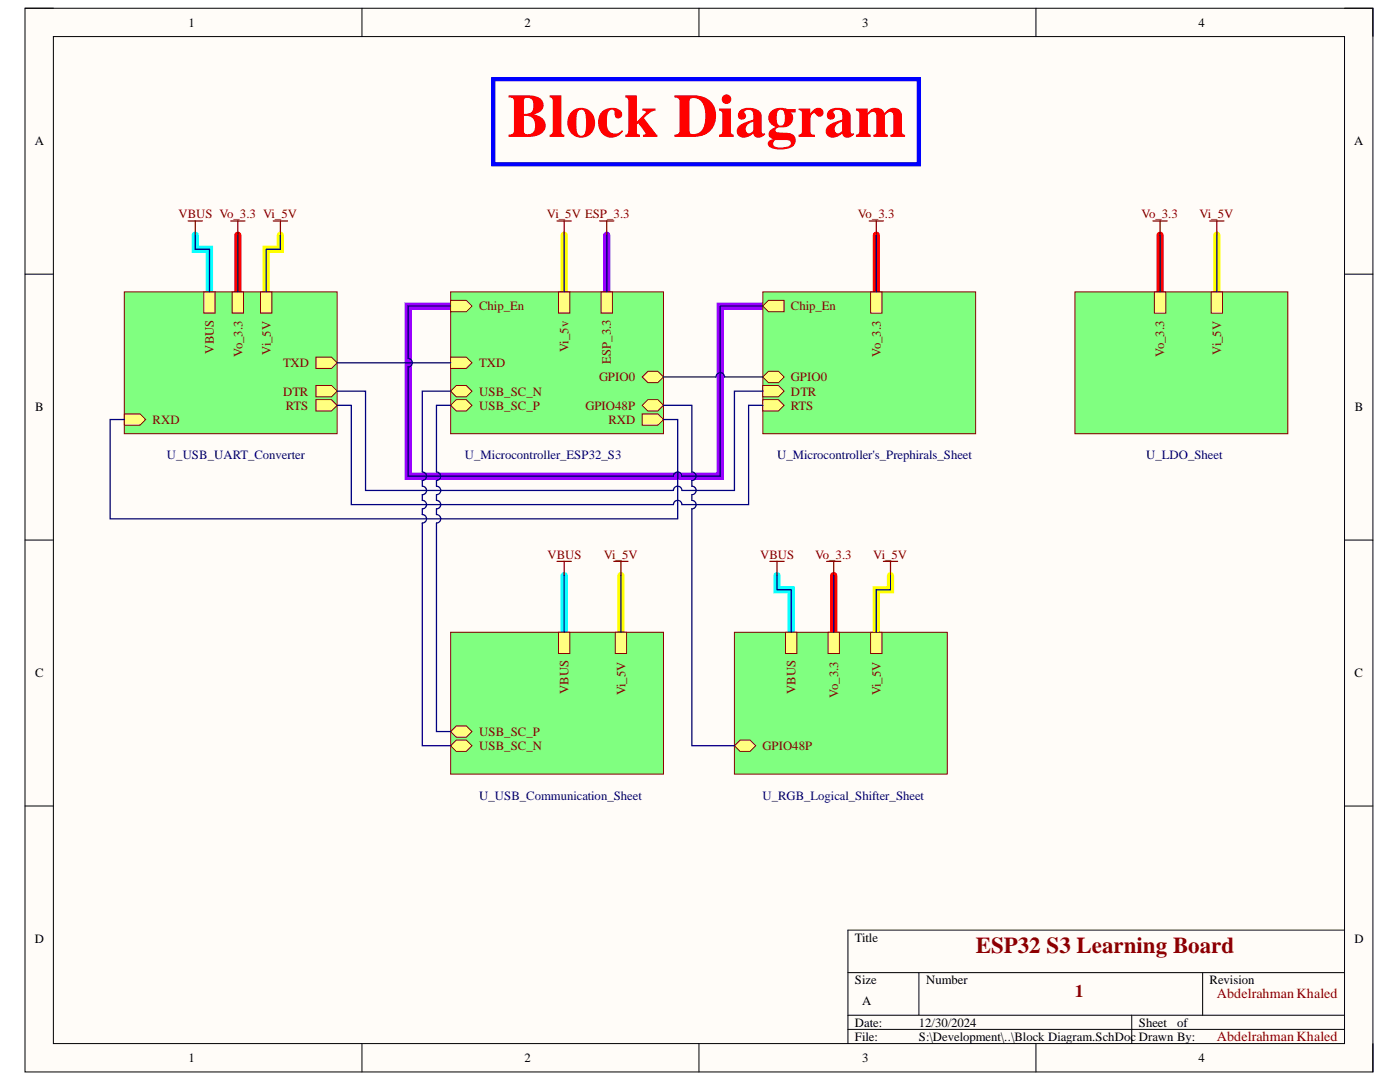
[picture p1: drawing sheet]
<svg xmlns="http://www.w3.org/2000/svg" width="279mm" height="216mm" viewBox="0 0 279 216" stroke-linecap="round" stroke-linejoin="round" font-family="sans-serif">
<path d="M5 1.6h269v212.3h-269z" fill-rule="evenodd" fill="#fffcf8"/>
<path d="M5 1.6h269v212.3h-269z" fill="none" stroke="#000" stroke-width=".2"/>
<path d="M10.7 7.3h257.6v200.9h-257.6z" fill-rule="evenodd" fill="#fffcf8"/>
<g fill="none" stroke="#000" stroke-width=".2">
<path d="M5 1.6h5.7M10.7 7.3h257.6v200.9h-257.6zM72.2 1.6v5.7M139.5 1.6v5.7M206.7 1.6v5.7M268.3 1.6h5.7v5.7M5 54.7h5.7M268.3 54.7h5.7M5 107.8h5.7M268.3 107.8h5.7M5 160.8h5.7M268.3 160.8h5.7"/>
<path d="M169.2 194.1h99.1M183.4 194.1v8.5M240 194.1v8.5M268.3 185.6h-99.1v22.6M72.2 208.2v5.7M139.5 208.2v5.7M169.2 202.6h99.1M169.2 205.4h99.1M206.7 208.2v5.7M225.9 202.6v5.6M274 208.2v5.7"/>
</g>
<path d="M121.1 46.9v11.3M89.9 61.1h-8.5v33.9h62.3v-33.9h8.5" fill="none" stroke="#90f" stroke-width="1.4"/>
<path d="M56 46.9v2.9h-2.9v8.4M112.6 46.9v11.3M242.8 46.9v11.3M123.9 114.8v11.4M177.7 114.8v2.9h-2.8v8.5" fill="none" stroke="#ff0" stroke-width="1.4"/>
<path d="M47.5 46.9v11.3M174.9 46.9v11.3M231.5 46.9v11.3M166.4 114.8v11.4" fill="none" stroke="#f00" stroke-width="1.4"/>
<path d="M39 46.9v2.9h2.8v8.4M112.6 114.8v11.4M155.1 114.8v2.9h2.8v8.5" fill="none" stroke="#0ff" stroke-width="1.4"/>
<path d="M98.4 15.8h85v17h-85z" fill="none" stroke="#00f" stroke-width=".84"/>
<path d="M214.5 58.2h42.5v28.3h-42.5z" fill-rule="evenodd" fill="#80ff80"/>
<path d="M214.5 58.2h42.5v28.3h-42.5z" fill="none" stroke="#800000" stroke-width=".2"/>
<path d="M241.7 58.2h2.3v4.3h-2.3z" fill-rule="evenodd" fill="#ffff80"/>
<path d="M241.7 58.2h2.3v4.3h-2.3z" fill="none" stroke="#800000" stroke-width=".2"/>
<path d="M230.4 58.2h2.3v4.3h-2.3z" fill-rule="evenodd" fill="#ffff80"/>
<path d="M230.4 58.2h2.3v4.3h-2.3z" fill="none" stroke="#800000" stroke-width=".2"/>
<path d="M152.2 58.2h42.5v28.3h-42.5z" fill-rule="evenodd" fill="#80ff80"/>
<path d="M152.2 58.2h42.5v28.3h-42.5z" fill="none" stroke="#800000" stroke-width=".2"/>
<path d="M152.2 76.9h3.1l1.2 1.2-1.2 1.1h-3.1z" fill-rule="evenodd" fill="#ffff80"/>
<path d="M152.2 76.9h3.1l1.2 1.2-1.2 1.1h-3.1z" fill="none" stroke="#800000" stroke-width=".2"/>
<path d="M152.2 79.7h3.1l1.2 1.2-1.2 1.1h-3.1z" fill-rule="evenodd" fill="#ffff80"/>
<path d="M152.2 79.7h3.1l1.2 1.2-1.2 1.1h-3.1z" fill="none" stroke="#800000" stroke-width=".2"/>
<path d="M152.2 61.1l1.2-1.2h3.1v2.3h-3.1z" fill-rule="evenodd" fill="#ffff80"/>
<path d="M152.2 61.1l1.2-1.2h3.1v2.3h-3.1z" fill="none" stroke="#800000" stroke-width=".2"/>
<path d="M152.2 75.2l1.2-1.1h1.9l1.2 1.1-1.2 1.2h-1.9z" fill-rule="evenodd" fill="#ffff80"/>
<path d="M152.2 75.2l1.2-1.1h1.9l1.2 1.1-1.2 1.2h-1.9z" fill="none" stroke="#800000" stroke-width=".2"/>
<path d="M173.8 58.2h2.2v4.3h-2.2z" fill-rule="evenodd" fill="#ffff80"/>
<path d="M173.8 58.2h2.2v4.3h-2.2z" fill="none" stroke="#800000" stroke-width=".2"/>
<path d="M89.9 58.2h42.5v28.3h-42.5z" fill-rule="evenodd" fill="#80ff80"/>
<path d="M89.9 58.2h42.5v28.3h-42.5z" fill="none" stroke="#800000" stroke-width=".2"/>
<path d="M89.9 59.9h3.2l1.1 1.2-1.1 1.1h-3.2z" fill-rule="evenodd" fill="#ffff80"/>
<path d="M89.9 59.9h3.2l1.1 1.2-1.1 1.1h-3.2z" fill="none" stroke="#800000" stroke-width=".2"/>
<path d="M120 58.2h2.2v4.3h-2.2z" fill-rule="evenodd" fill="#ffff80"/>
<path d="M120 58.2h2.2v4.3h-2.2z" fill="none" stroke="#800000" stroke-width=".2"/>
<path d="M128.2 75.2l1.1-1.1h2l1.1 1.1-1.1 1.2h-2z" fill-rule="evenodd" fill="#ffff80"/>
<path d="M128.2 75.2l1.1-1.1h2l1.1 1.1-1.1 1.2h-2z" fill="none" stroke="#800000" stroke-width=".2"/>
<path d="M129.3 79.7h2l1.1 1.2-1.1 1.1h-2l-1.1-1.1z" fill-rule="evenodd" fill="#ffff80"/>
<path d="M129.3 79.7h2l1.1 1.2-1.1 1.1h-2l-1.1-1.1z" fill="none" stroke="#800000" stroke-width=".2"/>
<path d="M89.9 71.3h3.2l1.1 1.1-1.1 1.1h-3.2z" fill-rule="evenodd" fill="#ffff80"/>
<path d="M89.9 71.3h3.2l1.1 1.1-1.1 1.1h-3.2z" fill="none" stroke="#800000" stroke-width=".2"/>
<path d="M128.2 82.6h3.1l1.1 1.1-1.1 1.1h-3.1z" fill-rule="evenodd" fill="#ffff80"/>
<path d="M128.2 82.6h3.1l1.1 1.1-1.1 1.1h-3.1z" fill="none" stroke="#800000" stroke-width=".2"/>
<path d="M91.1 79.7h2l1.1 1.2-1.1 1.1h-2l-1.2-1.1z" fill-rule="evenodd" fill="#ffff80"/>
<path d="M91.1 79.7h2l1.1 1.2-1.1 1.1h-2l-1.2-1.1z" fill="none" stroke="#800000" stroke-width=".2"/>
<path d="M91.1 76.9h2l1.1 1.2-1.1 1.1h-2l-1.2-1.1z" fill-rule="evenodd" fill="#ffff80"/>
<path d="M91.1 76.9h2l1.1 1.2-1.1 1.1h-2l-1.2-1.1z" fill="none" stroke="#800000" stroke-width=".2"/>
<path d="M111.5 58.2h2.2v4.3h-2.2z" fill-rule="evenodd" fill="#ffff80"/>
<path d="M111.5 58.2h2.2v4.3h-2.2z" fill="none" stroke="#800000" stroke-width=".2"/>
<path d="M146.6 126.2h42.4v28.3h-42.4z" fill-rule="evenodd" fill="#80ff80"/>
<path d="M146.6 126.2h42.4v28.3h-42.4z" fill="none" stroke="#800000" stroke-width=".2"/>
<path d="M173.8 126.2h2.2v4.2h-2.2z" fill-rule="evenodd" fill="#ffff80"/>
<path d="M173.8 126.2h2.2v4.2h-2.2z" fill="none" stroke="#800000" stroke-width=".2"/>
<path d="M165.3 126.2h2.2v4.2h-2.2z" fill-rule="evenodd" fill="#ffff80"/>
<path d="M165.3 126.2h2.2v4.2h-2.2z" fill="none" stroke="#800000" stroke-width=".2"/>
<path d="M156.8 126.2h2.2v4.2h-2.2z" fill-rule="evenodd" fill="#ffff80"/>
<path d="M156.8 126.2h2.2v4.2h-2.2z" fill="none" stroke="#800000" stroke-width=".2"/>
<path d="M146.6 148.8l1.1-1.1h2l1.1 1.1-1.1 1.1h-2z" fill-rule="evenodd" fill="#ffff80"/>
<path d="M146.6 148.8l1.1-1.1h2l1.1 1.1-1.1 1.1h-2z" fill="none" stroke="#800000" stroke-width=".2"/>
<path d="M89.9 126.2h42.5v28.3h-42.5z" fill-rule="evenodd" fill="#80ff80"/>
<path d="M89.9 126.2h42.5v28.3h-42.5z" fill="none" stroke="#800000" stroke-width=".2"/>
<path d="M91.1 144.8h2l1.1 1.2-1.1 1.1h-2l-1.2-1.1z" fill-rule="evenodd" fill="#ffff80"/>
<path d="M91.1 144.8h2l1.1 1.2-1.1 1.1h-2l-1.2-1.1z" fill="none" stroke="#800000" stroke-width=".2"/>
<path d="M89.9 148.8l1.2-1.1h2l1.1 1.1-1.1 1.1h-2z" fill-rule="evenodd" fill="#ffff80"/>
<path d="M89.9 148.8l1.2-1.1h2l1.1 1.1-1.1 1.1h-2z" fill="none" stroke="#800000" stroke-width=".2"/>
<path d="M122.8 126.2h2.2v4.2h-2.2z" fill-rule="evenodd" fill="#ffff80"/>
<path d="M122.8 126.2h2.2v4.2h-2.2z" fill="none" stroke="#800000" stroke-width=".2"/>
<path d="M111.5 126.2h2.2v4.2h-2.2z" fill-rule="evenodd" fill="#ffff80"/>
<path d="M111.5 126.2h2.2v4.2h-2.2z" fill="none" stroke="#800000" stroke-width=".2"/>
<path d="M24.8 58.2h42.5v28.3h-42.5z" fill-rule="evenodd" fill="#80ff80"/>
<path d="M24.8 58.2h42.5v28.3h-42.5z" fill="none" stroke="#800000" stroke-width=".2"/>
<path d="M63 79.7h3.2l1.1 1.2-1.1 1.1h-3.2z" fill-rule="evenodd" fill="#ffff80"/>
<path d="M63 79.7h3.2l1.1 1.2-1.1 1.1h-3.2z" fill="none" stroke="#800000" stroke-width=".2"/>
<path d="M24.8 82.6h3.1l1.2 1.1-1.2 1.1h-3.1z" fill-rule="evenodd" fill="#ffff80"/>
<path d="M24.8 82.6h3.1l1.2 1.1-1.2 1.1h-3.1z" fill="none" stroke="#800000" stroke-width=".2"/>
<path d="M63 71.3h3.2l1.1 1.1-1.1 1.1h-3.2z" fill-rule="evenodd" fill="#ffff80"/>
<path d="M63 71.3h3.2l1.1 1.1-1.1 1.1h-3.2z" fill="none" stroke="#800000" stroke-width=".2"/>
<path d="M63 76.9h3.2l1.1 1.2-1.1 1.1h-3.2z" fill-rule="evenodd" fill="#ffff80"/>
<path d="M63 76.9h3.2l1.1 1.2-1.1 1.1h-3.2z" fill="none" stroke="#800000" stroke-width=".2"/>
<path d="M52 58.2h2.3v4.3h-2.3z" fill-rule="evenodd" fill="#ffff80"/>
<path d="M52 58.2h2.3v4.3h-2.3z" fill="none" stroke="#800000" stroke-width=".2"/>
<path d="M46.3 58.2h2.3v4.3h-2.3z" fill-rule="evenodd" fill="#ffff80"/>
<path d="M46.3 58.2h2.3v4.3h-2.3z" fill="none" stroke="#800000" stroke-width=".2"/>
<path d="M40.7 58.2h2.2v4.3h-2.2z" fill-rule="evenodd" fill="#ffff80"/>
<path d="M40.7 58.2h2.2v4.3h-2.2z" fill="none" stroke="#800000" stroke-width=".2"/>
<g fill="none" stroke="#800000" stroke-width=".25">
<path d="M37.6 44.1h2.8M39 44.1v2.8M46 44.1h2.9M47.5 44.1v2.8M54.5 44.1h2.9M56 44.1v2.8M111.2 44.1h2.8M112.6 44.1v2.8M119.7 44.1h2.8M121.1 44.1v2.8M173.5 44.1h2.8M174.9 44.1v2.8"/>
<path d="M230.1 44.1h2.8M231.5 44.1v2.8M241.4 44.1h2.9M242.8 44.1v2.8M111.2 112h2.8M112.6 112v2.8M122.5 112h2.8M123.9 112v2.8M153.6 112h2.9M155.1 112v2.8M165 112h2.8M166.4 112v2.8"/>
<path d="M176.3 112h2.8M177.7 112v2.8"/>
</g>
<g fill="none" stroke="#000080" stroke-width=".25">
<path d="M39 46.9v2.9h2.8v8.4M47.5 46.9v11.3M56 46.9v2.9h-2.9v8.4M112.6 46.9v11.3M121.1 46.9v11.3M174.9 46.9v11.3M231.5 46.9v11.3M242.8 46.9v11.3M67.3 78.1h5.6v19.8h61.5a.85 .85 0 0 1 .8-.9 .85 .85 0 0 1 .9 .9h10.5v-19.8h5.6M67.3 72.4h22.6M89.9 61.1h-8.5v10.4a.85 .85 0 0 1 .9 .9 .85 .85 0 0 1-.9 .8v21.8h53a.85 .85 0 0 1 .8-.8 .85 .85 0 0 1 .9 .8h7.6v-33.9h8.5M89.9 78.1h-5.6v16.1a.85 .85 0 0 1 .8 .8 .85 .85 0 0 1-.8 .9v1.1a.85 .85 0 0 1 .8 .9 .85 .85 0 0 1-.8 .8v1.1a.85 .85 0 0 1 .8 .9 .85 .85 0 0 1-.8 .8v1.2a.85 .85 0 0 1 .8 .8 .85 .85 0 0 1-.8 .9v44.4h5.6"/>
<path d="M132.4 75.2h10.5a.85 .85 0 0 1 .8-.8 .85 .85 0 0 1 .9 .8h7.6M24.8 83.7h-2.8v19.8h113.2v-19.8h-2.8M67.3 80.9h2.8v19.8h64.3a.85 .85 0 0 1 .8-.9 .85 .85 0 0 1 .9 .9h13.3v-19.8h2.8M89.9 80.9h-2.8v13.3a.85 .85 0 0 1 .9 .8 .85 .85 0 0 1-.9 .9v1.1a.85 .85 0 0 1 .9 .9 .85 .85 0 0 1-.9 .8v1.1a.85 .85 0 0 1 .9 .9 .85 .85 0 0 1-.9 .8v1.2a.85 .85 0 0 1 .9 .8 .85 .85 0 0 1-.9 .9v41.6h2.8M132.4 80.9h5.7v13.3a.85 .85 0 0 1 .8 .8 .85 .85 0 0 1-.8 .9v1.1a.85 .85 0 0 1 .8 .9 .85 .85 0 0 1-.8 .8v1.1a.85 .85 0 0 1 .8 .9 .85 .85 0 0 1-.8 .8v47.3h8.5M112.6 114.8v11.4M123.9 114.8v11.4M155.1 114.8v2.9h2.8v8.5M166.4 114.8v11.4M177.7 114.8v2.9h-2.8v8.5"/>
</g>
<text font-size="12.3" fill="#f00" x="101.3" y="27.3">Block Diagram</text>
<text font-size="4.6" fill="#980000" x="194.7" y="190.2">ESP32 S3 Learning Board</text>
<text font-size="3.5" fill="#980000" x="214.5" y="198.9">1</text>
<g font-size="2.8" fill="#980000">
<text x="242.8" y="199.1">AbdelrahmanKhaled</text>
<text x="242.8" y="207.6">AbdelrahmanKhaled</text>
</g>
<g font-size="2.5">
<text x="37.6" y="5.3">1</text>
<text x="104.7" y="5.3">2</text>
<text x="172.1" y="5.3">3</text>
<text x="239.2" y="5.3">4</text>
<text x="6.9" y="29">A</text>
<text x="270.2" y="29">A</text>
<text x="7" y="82.1">B</text>
<text x="270.4" y="82.1">B</text>
<text x="7" y="135.1">C</text>
<text x="270.3" y="135.1">C</text>
<text x="6.9" y="188.2">D</text>
<text x="170.6" y="187.9">Title</text>
<text x="270.3" y="188.2">D</text>
<text x="170.6" y="196.3">Size</text>
<text x="184.8" y="196.3">Number</text>
<text x="241.4" y="196.3">Revision</text>
<text x="172.1" y="200.6">A</text>
<text x="170.6" y="204.9">Date:</text>
<text x="170.6" y="207.6">File:</text>
<text x="183.4" y="204.9">12/30/2024</text>
<text x="183.4" y="207.6">S:\Development\..\Block Diagram.SchDoc Drawn By:</text>
<text x="227.3" y="204.9">Sheet</text>
<text x="234.9" y="204.9">of</text>
<text x="37.6" y="212">1</text>
<text x="104.7" y="212">2</text>
<text x="172.1" y="212">3</text>
<text x="239.2" y="212">4</text>
</g>
<g font-size="2.5" fill="#800000">
<text x="35.6" y="43.5">VBUS Vo_3.3 Vi_5V</text>
<text x="109.2" y="43.5">Vi_5V ESP_3.3</text>
<text x="171.2" y="43.5">Vo_3.3</text>
<text x="227.8" y="43.5">Vo_3.3</text>
<text x="239.4" y="43.5">Vi_5V</text>
<text x="95.6" y="62">Chip_En</text>
<text x="157.9" y="62">Chip_En</text>
<text x="42.7" y="70.6" transform="rotate(-90 42.7 70.6)">VBUS</text>
<text x="48.4" y="71.2" transform="rotate(-90 48.4 71.2)">Vo_3.3</text>
<text x="54" y="70.8" transform="rotate(-90 54 70.8)">Vi_5V</text>
<text x="113.5" y="70.2" transform="rotate(-90 113.5 70.2)">Vi_5v</text>
<text x="175.8" y="71.2" transform="rotate(-90 175.8 71.2)">Vo_3.3</text>
<text x="232.4" y="71.2" transform="rotate(-90 232.4 71.2)">Vo_3.3</text>
<text x="243.7" y="70.8" transform="rotate(-90 243.7 70.8)">Vi_5V</text>
<text x="56.5" y="73.3">TXD</text>
<text x="95.6" y="73.3">TXD</text>
<text x="119.6" y="76.1">GPIO0</text>
<text x="121.9" y="72.6" transform="rotate(-90 121.9 72.6)">ESP_3.3</text>
<text x="157.9" y="76.1">GPIO0</text>
<text x="56.5" y="78.9">DTR</text>
<text x="57.1" y="81.7">RTS</text>
<text x="95.6" y="81.7">USB_SC_P</text>
<text x="95.6" y="78.9">USB_SC_N</text>
<text x="116.9" y="81.7">GPIO48P</text>
<text x="157.9" y="78.9">DTR</text>
<text x="157.9" y="81.7">RTS</text>
<text x="30.4" y="84.6">RXD</text>
<text x="121.4" y="84.6">RXD</text>
<text x="109.2" y="111.5">VBUS</text>
<text x="120.5" y="111.5">Vi_5V</text>
<text x="151.7" y="111.5">VBUS</text>
<text x="162.7" y="111.5">Vo_3.3</text>
<text x="174.3" y="111.5">Vi_5V</text>
<text x="113.5" y="138.5" transform="rotate(-90 113.5 138.5)">VBUS</text>
<text x="124.8" y="138.8" transform="rotate(-90 124.8 138.8)">Vi_5V</text>
<text x="158.8" y="138.5" transform="rotate(-90 158.8 138.5)">VBUS</text>
<text x="167.2" y="139.2" transform="rotate(-90 167.2 139.2)">Vo_3.3</text>
<text x="175.8" y="138.8" transform="rotate(-90 175.8 138.8)">Vi_5V</text>
<text x="95.6" y="146.8">USB_SC_P</text>
<text x="95.6" y="149.7">USB_SC_N</text>
<text x="152.2" y="149.7">GPIO48P</text>
</g>
<g font-size="2.5" fill="#000080">
<text x="33.3" y="91.6">U_USB_UART_Converter</text>
<text x="92.8" y="91.6">U_Microcontroller_ESP32_S3</text>
<text x="155.1" y="91.6">U_Microcontroller's_Prephirals_Sheet</text>
<text x="228.7" y="91.6">U_LDO_Sheet</text>
<text x="95.6" y="159.6">U_USB_Communication_Sheet</text>
<text x="152.2" y="159.6">U_RGB_Logical_Shifter_Sheet</text>
</g>
</svg>
